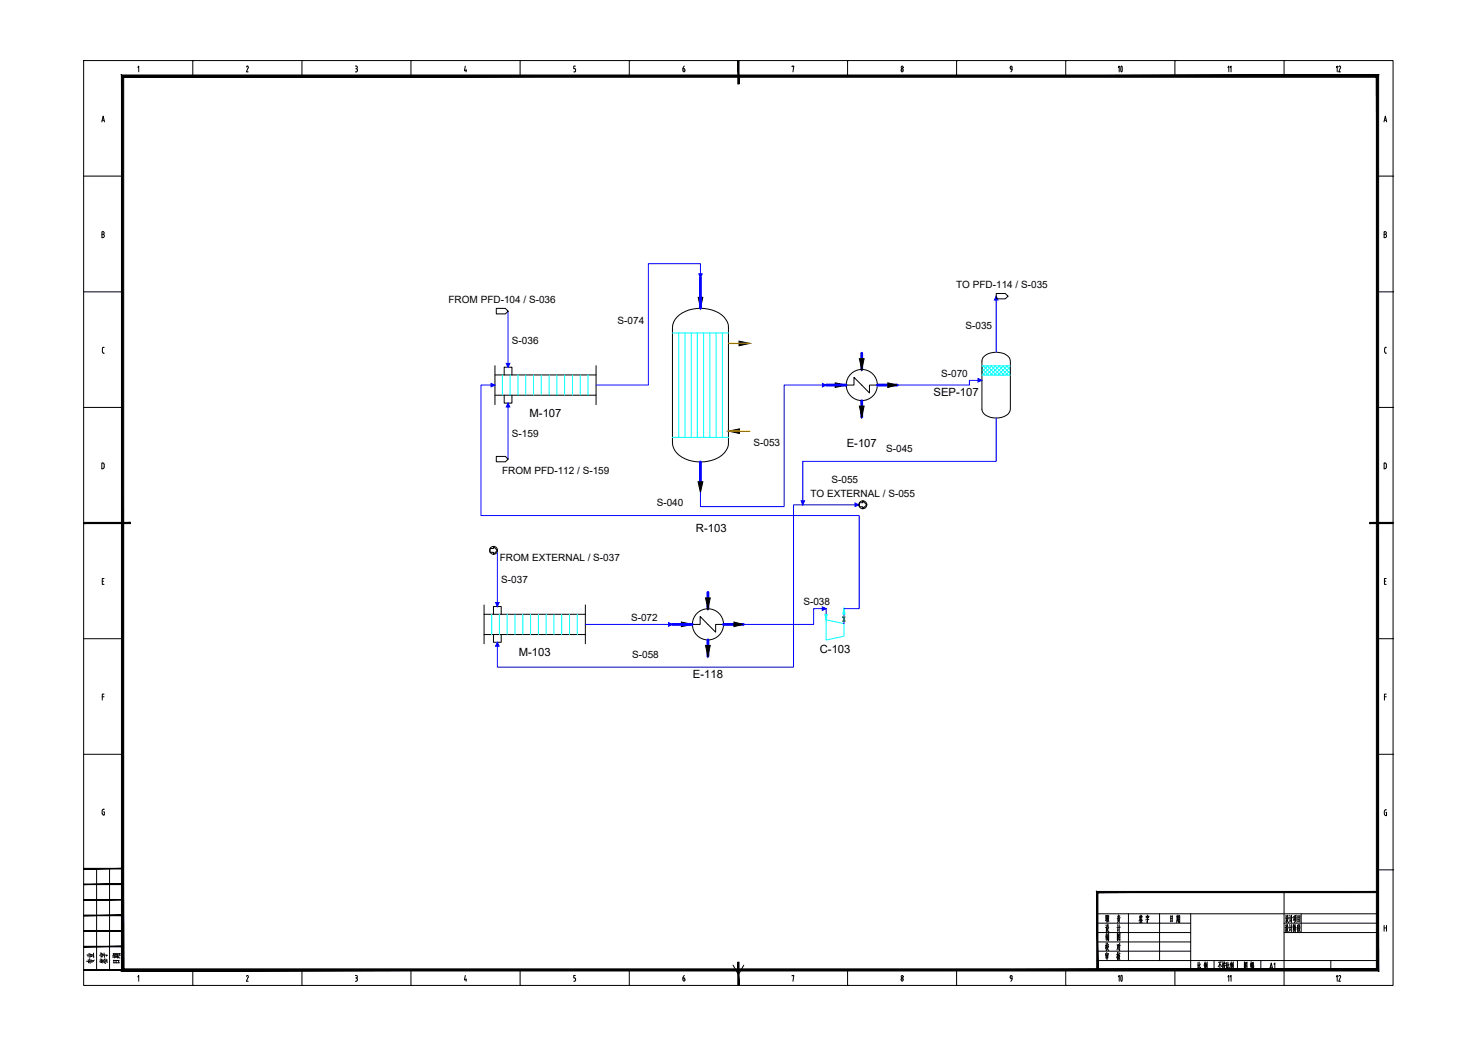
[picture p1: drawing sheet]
<svg xmlns="http://www.w3.org/2000/svg" width="420mm" height="297mm" viewBox="0 0 420 297" stroke-linecap="round" stroke-linejoin="round" font-family="sans-serif">
<g fill="none" stroke="#000" stroke-width=".28">
<path d="M23.8 17.2h372.2v262.9h-372.2zM39.2 19.2l.2-.4v1.6M54.8 17.2h.1M54.8 17.2v4.5M70.3 18.8l.3 .2v.3M70.3 18.8l-.2 .2M70.5 19.3l-.5 1.1h.6M85.8 17.2h.1M85.8 17.2v4.5M101 18.8h.3M101.2 19.5h.1M101.3 18.8l.2 .2v.3l-.2 .2 .3 .4"/>
<path d="M101.6 19.9v.2M116.8 17.2h.1M116.8 17.2v4.5M132.3 18.8l-.3 1.3h.7M132.5 19.7v.7M147.9 17.2h.1M147.9 17.2v4.5M163.4 19.5l.2 .4M163.6 18.8h-.5v.7h.3M163.6 19.9v.2M178.9 17.2h.1M178.9 17.2v4.5"/>
<path d="M194.1 19.5h.3M194.1 19.5v.6M194.4 19.5l.3 .4M194.5 18.8l-.3 .7M194.7 19.9v.2M209.9 17.2h.1M225.2 19v-.2h.5l-.3 1.6M240.9 17.2h.1M240.9 17.2v4.5M256.2 19.9l.3-.4 .2 .4M256.2 19.9v.2M256.7 19.9v.2"/>
<path d="M271.9 17.2h.1M271.9 17.2v4.5M287.2 19.1l.3-.3 .2 .3M287.2 19.2l.3 .5M287.7 19.2v.5h-.3M287.7 19.6l-.4 .8M303 17.2h.1M303 17.2v4.5M334 17.2h.1M334 17.2v4.5M365 17.2h.1M365 17.2v4.5"/>
<path d="M28.9 34.7l.4-1.7 .4 1.7M29 34.2h.6M101 20.4h.3M101.6 20.1l-.3 .3M163.1 20.4h.3M163.6 20.1l-.2 .3M194.2 20.1l.2 .3 .3-.3M256.2 20.1l.3 .3 .2-.3M393.4 34.7l.4-1.7 .4 1.7M393.6 34.2h.5M23.8 50.1h11.1M391.6 50.1h4.4"/>
<path d="M396 50.1h.1M29 65.9l.6 .1v.4l-.3 .2 .4 .5-.2 .3-.5 .1zM29 66.6h.3M393.5 66.6h.3M393.8 65.9h-.3v1.6h.3M393.8 65.9l.3 .3-.3 .4 .4 .5-.4 .4M23.8 83h11.1M29.1 100l.3 .4M29.6 98.7l-.5 .2v1.1M391.6 83h4.4M393.6 99.1v.9M393.6 100l.3 .4"/>
<path d="M393.9 98.7h.2M393.9 98.7l-.3 .4M396 83h.1M23.8 115.8h11.1M29.4 100.4h.2M391.6 115.8h4.4M393.9 100.4h.2M396 115.8h.1M29.2 131.6h-.3v1.7h.3M29.3 131.6l.3 .5v.9l-.3 .2M393.7 133.2l.4-.2v-.9l-.2-.4-.4-.1v1.7h.2M396 148.7h.1"/>
<path d="M29.1 165.2h.3M29.6 164.5h-.5v1.6h.5M393.6 165.2h.3M394.1 164.5h-.5v1.6h.5M23.8 181.6h11.1M29.1 198.1h.5M29.6 197.3h-.5v1.7M391.6 181.6h4.4M393.6 198.1h.5M394.1 197.3h-.5v1.7M396 181.6h.1M23.8 214.4h11.1"/>
<path d="M391.6 214.4h4.4M396 214.4h.1M29 230.5v.7M29.1 231.2l.3 .4M29.5 230.7h.2v1h-.3M29.7 230l-.5 .1-.1 .4M393.5 230.7v.7M394 230.9h.2v.9l-.5-.1-.1-.3M394.2 230.2l-.5 .1-.1 .3M27.5 246.9v28.8M31.1 246.9v28.8M311.9 259.7h79.7"/>
<path d="M320.8 259.7v13.3M329.6 259.7v13.3M338.5 259.7v16M365 253.6v26.5M369.9 259.7v5.4M391.6 247.3h4.4M396 247.3h.1M39.2 277.7l.2-.4v1.6M54.8 275.7v4.4M70.3 277.3l.3 .2v.3M70.3 277.3l-.2 .2M70.5 277.8l-.5 1.1h.6"/>
<path d="M85.8 275.7v4.4M101 277.3h.3M101 278.9h.3M101.2 278h.1M101.3 277.3l.3 .3-.3 .4 .3 .5-.3 .4M116.8 275.7v4.4M132.3 277.3l-.3 1.2h.7M132.5 278.2v.7M147.9 275.7v4.4M163.1 278.9h.3M163.4 278l.2 .3M163.6 277.3h-.5v.7h.3"/>
<path d="M163.6 278.4v.1M163.6 278.5l-.2 .4M178.9 275.7v4.4M194.1 278l.2 .8h.3l.1-.3M194.1 278l.5 .1 .1 .4M194.5 277.3l-.3 .7M208.4 274.3l1.5 2.7 1.5-2.7M225.2 277.4v-.1h.5l-.3 1.6M240.9 275.7v4.4M256.7 278.4v.1M256.7 278.3l-.1-.3a.36 .36 0 0 0-.4 .4 .36 .36 0 0 0 .5 .3v-.2M271.9 275.7v4.4"/>
<path d="M287.2 277.6l.3-.3 .2 .3M287.2 277.7l.3 .5M287.4 278.2h.3M287.7 277.7v.5M287.7 278.1l-.4 .8M303 275.7v4.4M311.9 273h79.7M311.9 262.4h26.6M311.9 265.1h26.6M311.9 267.7h26.6M311.9 270.4h26.6M324.1 261.6v.4"/>
<path d="M324.2 260.1l-.3 .9M324.2 260.5v.4M324.3 261.6v.3M324.3 260.8l.5 .8M324.3 260.8l-.5 1M324.3 260.5h-.3M324.4 261.3l-.3 .1M324.5 260.2l-.1 .6M324.5 260.5l.1 .4M324.5 261.6l-.1 .5M324.7 262.1l-.7 .1M324.8 260.5h-.4"/>
<path d="M325.9 260.4l-.1 .5M326.1 260.1l.1 .3M326.2 261.1v1.2l-.2-.3M326.4 260.8l-.5 .1M326.4 260.7l-.2 .5M326.6 260.4l-.1 .4M326.6 260.5h-.7M326.6 261.4l-.9 .1M332.8 260.3v1.7M333.1 261.1h-.3M333.2 261.8l-.4 .1M333.3 260.4l-.5 .1"/>
<path d="M333.3 260.3l-.1 1.7M334 275.7v4.4M334.6 260.1v1.4M334.6 261.6l-.2 .6M334.8 261.6l.1 .4M334.8 260.8l-.2 .1M334.8 261.1l-.2 .1M334.9 260.1l-.1 1.3M335 260.5l-.5 .1M335 261.4l-.5 .2M335.1 260.3v1.1M335.3 261.3l-.2 .1-.1 .8"/>
<path d="M335.3 260.8h-.2M335.4 260.3v1.9l-.2-.1M335.4 260.3l-.3 .1M340.6 273.6v1.7M340.8 275l-.3 .4M340.8 274.3l-.2 .1M340.9 273.5v1.7l.2 .2h.2v-.5M341.2 274l-.3 .6M342.5 273.8v1.7M342.6 273.4l-.3 1M342.6 274.5l.1 .3M342.7 273.8l-.2 .9"/>
<path d="M342.8 274.1l-.1 .1M342.9 274.1l-.3 1.2M342.9 273.7l-.3 .1M343 274v.9M343.2 273.4v2.1l-.2-.3M345.1 273v2.7M346.8 273.9v1.5M346.9 273.5l-.6 1.3M346.9 274.1l.3 .6M347.2 273.4l-.8 .1M347.6 273.3v2.2l-.1-.3M347.7 274.3l-.3 .4"/>
<path d="M347.8 274l-.4 .1M347.8 273.7v.4M348 274l-.1 .9 .4 .5M348 273.3l.1 .4M348.2 274.5l-.4 1M348.3 273.8l-.5 .1M348.3 273.7l-.1 .4M348.4 274.4l-.6 .2M348.7 273.6v1.6M349 274.3l-.3 .1M349.1 273.5v1.7l.1 .2h.2v-.5M349.4 274l-.3 .6"/>
<path d="M349.9 273.8v1.7M350 273.4l-.3 1M350.1 274.4l.1 .3M350.2 273.8l-.2 .9M350.3 274.1l-.2 .1M350.3 274.1l-.3 1.2M350.4 273.7l-.4 .1M350.4 273.9v1M350.6 273.4v2.1l-.2-.3M351.8 273v2.7M353.8 275.4v-1.9v2M353.8 275.3l.7 .1"/>
<path d="M354 274.1l.4 .5M354 274.9l.2 .3M354.1 274.6l.1 .3M354.1 273.8l-.2 .5M354.3 274h-.2M354.3 273.9l-.5 .9M354.5 273.5v1.9M354.5 273.6l-.7 .1M355.5 273.9v.9M355.7 273.3v2.2M355.8 274l-.3 .1M355.8 273.9v.9l-.1-.2"/>
<path d="M355.9 274.5v1M356 273.8v.6M356.1 274.6v.8M356.3 273.9h-.3M356.3 273.8v.5M356.3 274.3h-.3M356.3 275h-.3M356.3 275.4h-.4M356.3 273.5l-.4 .1M356.4 274.5l-.5 .1M356.4 274.4l-.1 1M365 262.4h26.6"/>
<path d="M365 265.1h26.6M365.4 262.9l.2 .4M365.5 260.3l.2 .3M365.5 263.6h-.2M365.5 263.5v1M365.6 260.9l-.2 .1M365.6 260.8v1.1M365.7 264.2l-.3 .5M365.7 261.6l-.2 .5M365.8 263.3l-.1 .5M365.8 264l.5 .9M365.8 262.8v.5"/>
<path d="M365.8 261.4l.5 .8M365.9 260.2l-.2 1M366 262.8l.1 .8h.2M366 262.9l-.2 .1M366.1 260.2v.6l.2 .1M366.1 260.3h-.2M366.1 263.8h-.4M366.1 263.7l-.5 1.2M366.1 261.1l-.3 .1M366.2 261.1l-.5 1.1M366.5 260.9l.2-.1v1.1M366.6 262.8l.1 .4"/>
<path d="M366.6 260.2l.2 .3M366.7 263.5l-.2 .1M366.7 263.5l-.1 1.1M366.8 264.2l-.2 .5M366.8 261.5l-.1 .5M367.1 262.8v2.1M367.1 260.1v2.1M367.4 263.5l-.6 .1M367.4 260.8l-.5 .2M367.7 263l.1-.1v1.3l-.1-.2M367.7 262.8v2M367.8 260.6v.9"/>
<path d="M367.9 260.5l-.2 .1M368 263.6l-.2 1.3M368 261.3l-.4 .3M368.1 260.6v1.1M368.1 263l.3 .8h.1M368.2 262.7l-.3 1M368.2 260.9l-.3 1.4M368.2 260.3v.4M368.2 261.7l.3 .5M368.2 263.6v1.3M368.5 260.7h-.4M368.5 260.6v1.1"/>
<path d="M368.5 260.2l-.5 .1M368.9 263v1.8M369 260.2v1.9M369 263.7h-.1M369 263.3l-.1 .1M369.1 264l-.4 .2M369.1 262.8l-.2 .3M369.2 264l.4 .8M369.3 262.8l-.1 1M369.3 263l.1-.1v.6M369.4 263.5l.2 .1M369.4 261.3l-.4 .1"/>
<path d="M369.4 260.8l-.4 .1M369.5 263.8l-.3 .1M369.5 263.8l-.5 1.1M369.5 261.8l-.5 .1M369.6 260.3l-.6 .1M369.6 260.3l-.1 1.8M378.3 273v2.7M393.5 263v1.7M393.5 263.8h.7M394.2 263v1.7M54.8 280.1h.1M85.8 280.1h.1"/>
<path d="M116.8 280.1h.1M147.9 280.1h.1M178.9 280.1h.1M209.9 280.1h.1M240.9 280.1h.1M271.9 280.1h.1M303 280.1h.1M334 280.1h.1M365 280.1h.1"/>
<circle cx="256.4" cy="19.1" r=".32"/>
<circle cx="256.4" cy="277.6" r=".32"/>
</g>
<g fill="#000" stroke="#000" stroke-width=".28">
<path d="M209.7 17.2l.4 6.7v-6.7zM209.7 17.2l.4 6.7h-.4z"/>
<path d="M34.5 21.3l.7 254.1v-253.4zM34.5 21.3l.7 254.1-.7 .6zM34.5 276l356.8-.6h-356.1zM34.5 276l356.8-.6 .6 .6zM391.3 22v253.4l.6 .6zM391.3 22l.6-.7v254.7zM35.2 22h356.1l.6-.7zM34.5 21.3h357.4l-356.7 .7z"/>
<path d="M23.8 148.5v.3l13.3-.3zM23.8 148.8l13.3-.3v.3z"/>
<path d="M389.4 148.8h6.6v-.3zM389.4 148.5h6.6l-6.6 .3z"/>
<path d="M23.8 255.8h11.1v-.1zM23.8 255.7h11.1l-11.1 .1z"/>
<path d="M23.8 251.4h11.1v-.1zM23.8 251.3h11.1l-11.1 .1z"/>
<path d="M23.8 247h11.1v-.2zM23.8 246.8h11.1l-11.1 .2z"/>
<path d="M312.1 253.7h79.5v-.3zM311.8 253.4h79.8l-79.5 .3zM311.8 253.4l.3 22.3v-22zM311.8 253.4l.3 22.3h-.3z"/>
<path d="M23.8 275.8h11.1v-.2zM23.8 275.6h11.1l-11.1 .2z"/>
<path d="M23.8 269.1h11.1v-.1zM23.8 269h11.1l-11.1 .1z"/>
<path d="M23.8 264.7h11.1v-.2zM23.8 264.5h11.1l-11.1 .2z"/>
<path d="M23.8 260.3h11.1v-.2zM23.8 260.1h11.1l-11.1 .2z"/>
<path d="M209.7 273.5v6.6h.4zM209.7 273.5h.4v6.6z"/>
</g>
<!-- layer: EQUIPMENT -->
<path d="M234.9 176.2l5 1.1v3.5l-5 1.1zM234.9 174.7v1.5" fill="none" stroke="#0ff" stroke-width=".28"/>
<path d="M234.9 173v1.7M239.9 173v2.4M239.9 176.6v.7" fill="none" stroke="#00f" stroke-width=".28"/>
<path d="M239.6 175.4h.7l-.7 1.2h.7z" fill="none" stroke="#0f0" stroke-width=".28"/>
<g fill="#0ff" stroke="#0ff" stroke-width=".28">
<path d="M234.5 174.7h.6l-.2 1.5z"/>
<path d="M239.9 173l.3 1.5h-.6z"/>
</g>
<path d="M199.1 78.9v8.7M234.9 109.5h5.6M245 100.4v4.7M245 113.9v4.7M249.4 109.5h5.6M199.1 131.3v5.6M191.2 177.5h5.6M201.2 168.4v4.6M205.6 177.5h5.7M201.2 181.9v4.6" fill="none" stroke="#00f" stroke-width=".8"/>
<path d="M198.5 84.5h1.3l-.7 3.1zM210.1 97l3.1 .6-3.1 .7zM237.4 108.8l3.1 .7-3.1 .6zM244.3 102h1.3l-.6 3.1zM244.3 115.4h1.3l-.6 3.2zM252.4 108.8l2.6 .7-2.6 .6zM207.1 122.5l3.1-.6v1.3zM198.4 136.9h1.4l-.7 3.1zM193.7 176.8l3.1 .7-3.1 .6zM200.6 170h1.3l-.7 3zM208.6 176.8l2.7 .7-2.7 .6zM200.6 183.5h1.3l-.7 3z" fill="#000" stroke="#000" stroke-width=".28"/>
<g fill="none" stroke="#000" stroke-width=".28">
<path d="M192.4 90.2a10.1 10.1 0 0 1 13.5 0 4.1 4.1 0 0 1 1.2 2.9v32.7a5.7 5.7 0 0 1-4.7 5 9.9 9.9 0 0 1-10.5-2.7l-.7-1.5v-.8v-32.7a4.4 4.4 0 0 1 1.2-2.9zM140.7 112.3h28.7M140.7 104v11M140.7 106.6h28.7M143.3 106.6v-2.2h2.2v2.2M143.3 112.3v2.3h2.2v-2.3M169.4 104v11M240.5 109.5h2.3v-2.2l4.4 4.4v-2.2h2.2M279.8 101.2a5.4 5.4 0 0 1 7.1 .5l.3 .9v13.7a3.5 3.5 0 0 1-4 2.5 3.5 3.5 0 0 1-4.1-2.5v-13.7l.3-.9zM137.6 171.9v11.1M137.6 174.6h28.8M140.3 174.6v-2.2h2.2v2.2"/>
<path d="M166.4 171.9v11.1M196.8 177.5h2.2v-2.3l4.4 4.5v-2.2h2.2M137.6 180.4h28.8M140.3 180.4v2.2h2.2v-2.2"/>
<circle cx="245" cy="109.4" r="4.4"/>
<circle cx="201.3" cy="177.5" r="4.4"/>
</g>
<g fill="none" stroke="#0ff" stroke-width=".28">
<path d="M191.2 94.6h15.9M192.9 94.6v29.7M194.7 94.6v29.7M196.5 94.6v29.7M198.2 94.6v29.7M200 94.6v29.7M201.8 94.6v29.7M203.6 94.6v29.7M205.3 94.6v29.7M142.8 106.6v5.7M145 106.6v5.7M147.3 106.6v5.7"/>
<path d="M149.5 106.6v5.7M151.7 106.6v5.7M153.9 106.6v5.7M156.1 106.6v5.7M158.3 106.6v5.7M160.5 106.6v5.7M162.8 106.6v5.7M165 106.6v5.7M167.2 106.6v5.7M279.1 105.8l.8 .8M279.1 104.7l1.9 1.9M279.1 104h8.1"/>
<path d="M279.1 106.6h8.1M279.6 104l2.5 2.6M279.7 104l-.6 .6M280.6 104l2.6 2.6M280.8 104l-1.7 1.7M281.7 104l2.6 2.6M281.9 104l-2.6 2.6M282.8 104l2.6 2.6M283 104l-2.6 2.6M283.9 104l2.6 2.6M284.1 104l-2.6 2.6M285 104l2.2 2.2"/>
<path d="M285.2 104l-2.6 2.6M286.1 104l1.1 1.1M286.3 104l-2.6 2.6M287.2 104.2l-2.4 2.4M287.2 105.3l-1.3 1.3M287.2 106.4l-.2 .2M191.2 124.3h15.9M139.8 174.6v5.8M142 174.6v5.8M144.2 174.6v5.8M146.4 174.6v5.8M148.6 174.6v5.8"/>
<path d="M150.8 174.6v5.8M153.1 174.6v5.8M155.3 174.6v5.8M157.5 174.6v5.8M159.7 174.6v5.8M161.9 174.6v5.8M164.1 174.6v5.8"/>
</g>
<path d="M207.1 97.6h6.1M207.1 122.5h6.1h-3" fill="none" stroke="#ffbf00" stroke-width=".38"/>
<!-- layer: STREAM -->
<g fill="none" stroke="#00f" stroke-width=".28">
<path d="M199.1 78.9v-3.9h-14.8v34.5h-14.9M144.4 88.5v15.9M283.2 84.2v15.9M140.7 109.5h-4v37h107.5v26.5h-4.3M144.4 114.6v15.9M234.9 109.5h-12v34.5h-23.8v-4M279.1 108.1h-3.5v1.4h-20.6M283.2 118.8v12.3h-55v12.4M141.4 156.4v16M228.2 143.5h-2.6v46.1h-84.2v-7M228.2 143.5h16M166.4 177.5h24.8"/>
<path d="M234.9 173h-3.6v4.5h-20"/>
</g>
<!-- layer: STREAM_ARROW -->
<g fill="#00f" stroke="#00f" stroke-width=".28">
<path d="M283.2 84.2l.5 1.1h-1z"/>
<path d="M143.9 103.3h1l-.5 1.1z"/>
<path d="M140.9 171.3h1l-.5 1.1z"/>
<path d="M233.8 172.5l1.1 .5-1.1 .5z"/>
<path d="M139.6 109l1.1 .5-1.1 .5z"/>
<path d="M227.7 142.4h1l-.5 1.1z"/>
<path d="M233.8 109l1.1 .5-1.1 .5z"/>
<path d="M243.1 143l1.1 .5-1.1 .5z"/>
<path d="M141.4 182.6l.5 1.1h-1z"/>
<path d="M278 107.6l1.1 .5-1.1 .5z"/>
<path d="M190.1 177l1.1 .5-1.1 .5z"/>
<path d="M198.7 77.8h.9l-.5 1.1z"/>
<path d="M144.4 114.6l.5 1.1h-1z"/>
</g>
<!-- layer: CONNECTOR -->
<g fill="none" stroke="#000" stroke-width=".28">
<path d="M141.1 87.7h2.6l.7 .8-.7 .7h-2.6zM283.2 83.4h2.6l.7 .8-.7 .7h-2.6zM141.1 129.7h2.6l.7 .8-.7 .8h-2.6zM139.3 155.9h1v-.6l1.1 1.1-1.1 1.2v-.6h-1zM244.3 142.9h1v-.5l1.1 1.1-1.1 1.1v-.6h-1z"/>
<circle cx="140.3" cy="156.4" r="1.12"/>
<circle cx="245.3" cy="143.5" r="1.12"/>
</g>
<text font-size="6.6" x="315.7" y="280.8">10</text>
<text font-size="6.2" x="315.7" y="22.2">10</text>
<g font-size="5.3">
<text x="312.9" y="263.5">职 责</text>
<text x="313.3" y="268.5">制 图</text>
<text x="27.5" y="275.2" transform="rotate(-90 27.5 275.2)">专业</text>
<text x="31.4" y="275.2" transform="rotate(-90 31.4 275.2)">签字</text>
<text x="34.9" y="274.8" transform="rotate(-90 34.9 274.8)">日期</text>
<text x="312.9" y="271.3">校 对</text>
</g>
<g font-size="4.4">
<text x="378.5" y="21.5">12</text>
<text x="363.4" y="276.6" transform="rotate(-90 363.4 276.6)">A1</text>
<text x="382.1" y="280.1" transform="rotate(-90 382.1 280.1)">12</text>
</g>
<g font-size="4">
<text x="351" y="21.5" transform="rotate(-90 351 21.5)">11</text>
<text x="351" y="280.1" transform="rotate(-90 351 280.1)">11</text>
</g>
<g font-size="3.2">
<text x="265.4" y="112.7">SEP-107</text>
<text x="150.5" y="118.6">M-107</text>
<text x="240.7" y="127">E-107</text>
<text x="197.8" y="151.2">R-103</text>
<text x="233" y="185.5">C-103</text>
<text x="147.5" y="186.5">M-103</text>
<text x="197" y="192.9">E-118</text>
</g>
<g font-size="2.8">
<text x="271.8" y="82">TO PFD-114 / S-035</text>
<text x="127.5" y="86.2">FROM PFD-104 / S-036</text>
<text x="175.6" y="92.2">S-074</text>
<text x="274.5" y="93.5">S-035</text>
<text x="145.5" y="97.7">S-036</text>
<text x="267.5" y="107">S-070</text>
<text x="145.5" y="124.3">S-159</text>
<text x="214.2" y="126.7">S-053</text>
<text x="251.9" y="128.5">S-045</text>
<text x="142.7" y="134.7">FROM PFD-112 / S-159</text>
<text x="236.4" y="137.3">S-055</text>
<text x="186.7" y="143.9">S-040</text>
<text x="230.4" y="141.3">TO EXTERNAL / S-055</text>
<text x="142.1" y="159.4">FROM EXTERNAL / S-037</text>
<text x="142.5" y="165.8">S-037</text>
<text x="228.4" y="171.9">S-038</text>
<text x="179.4" y="176.4">S-072</text>
<text x="179.7" y="187">S-058</text>
</g>
</svg>
